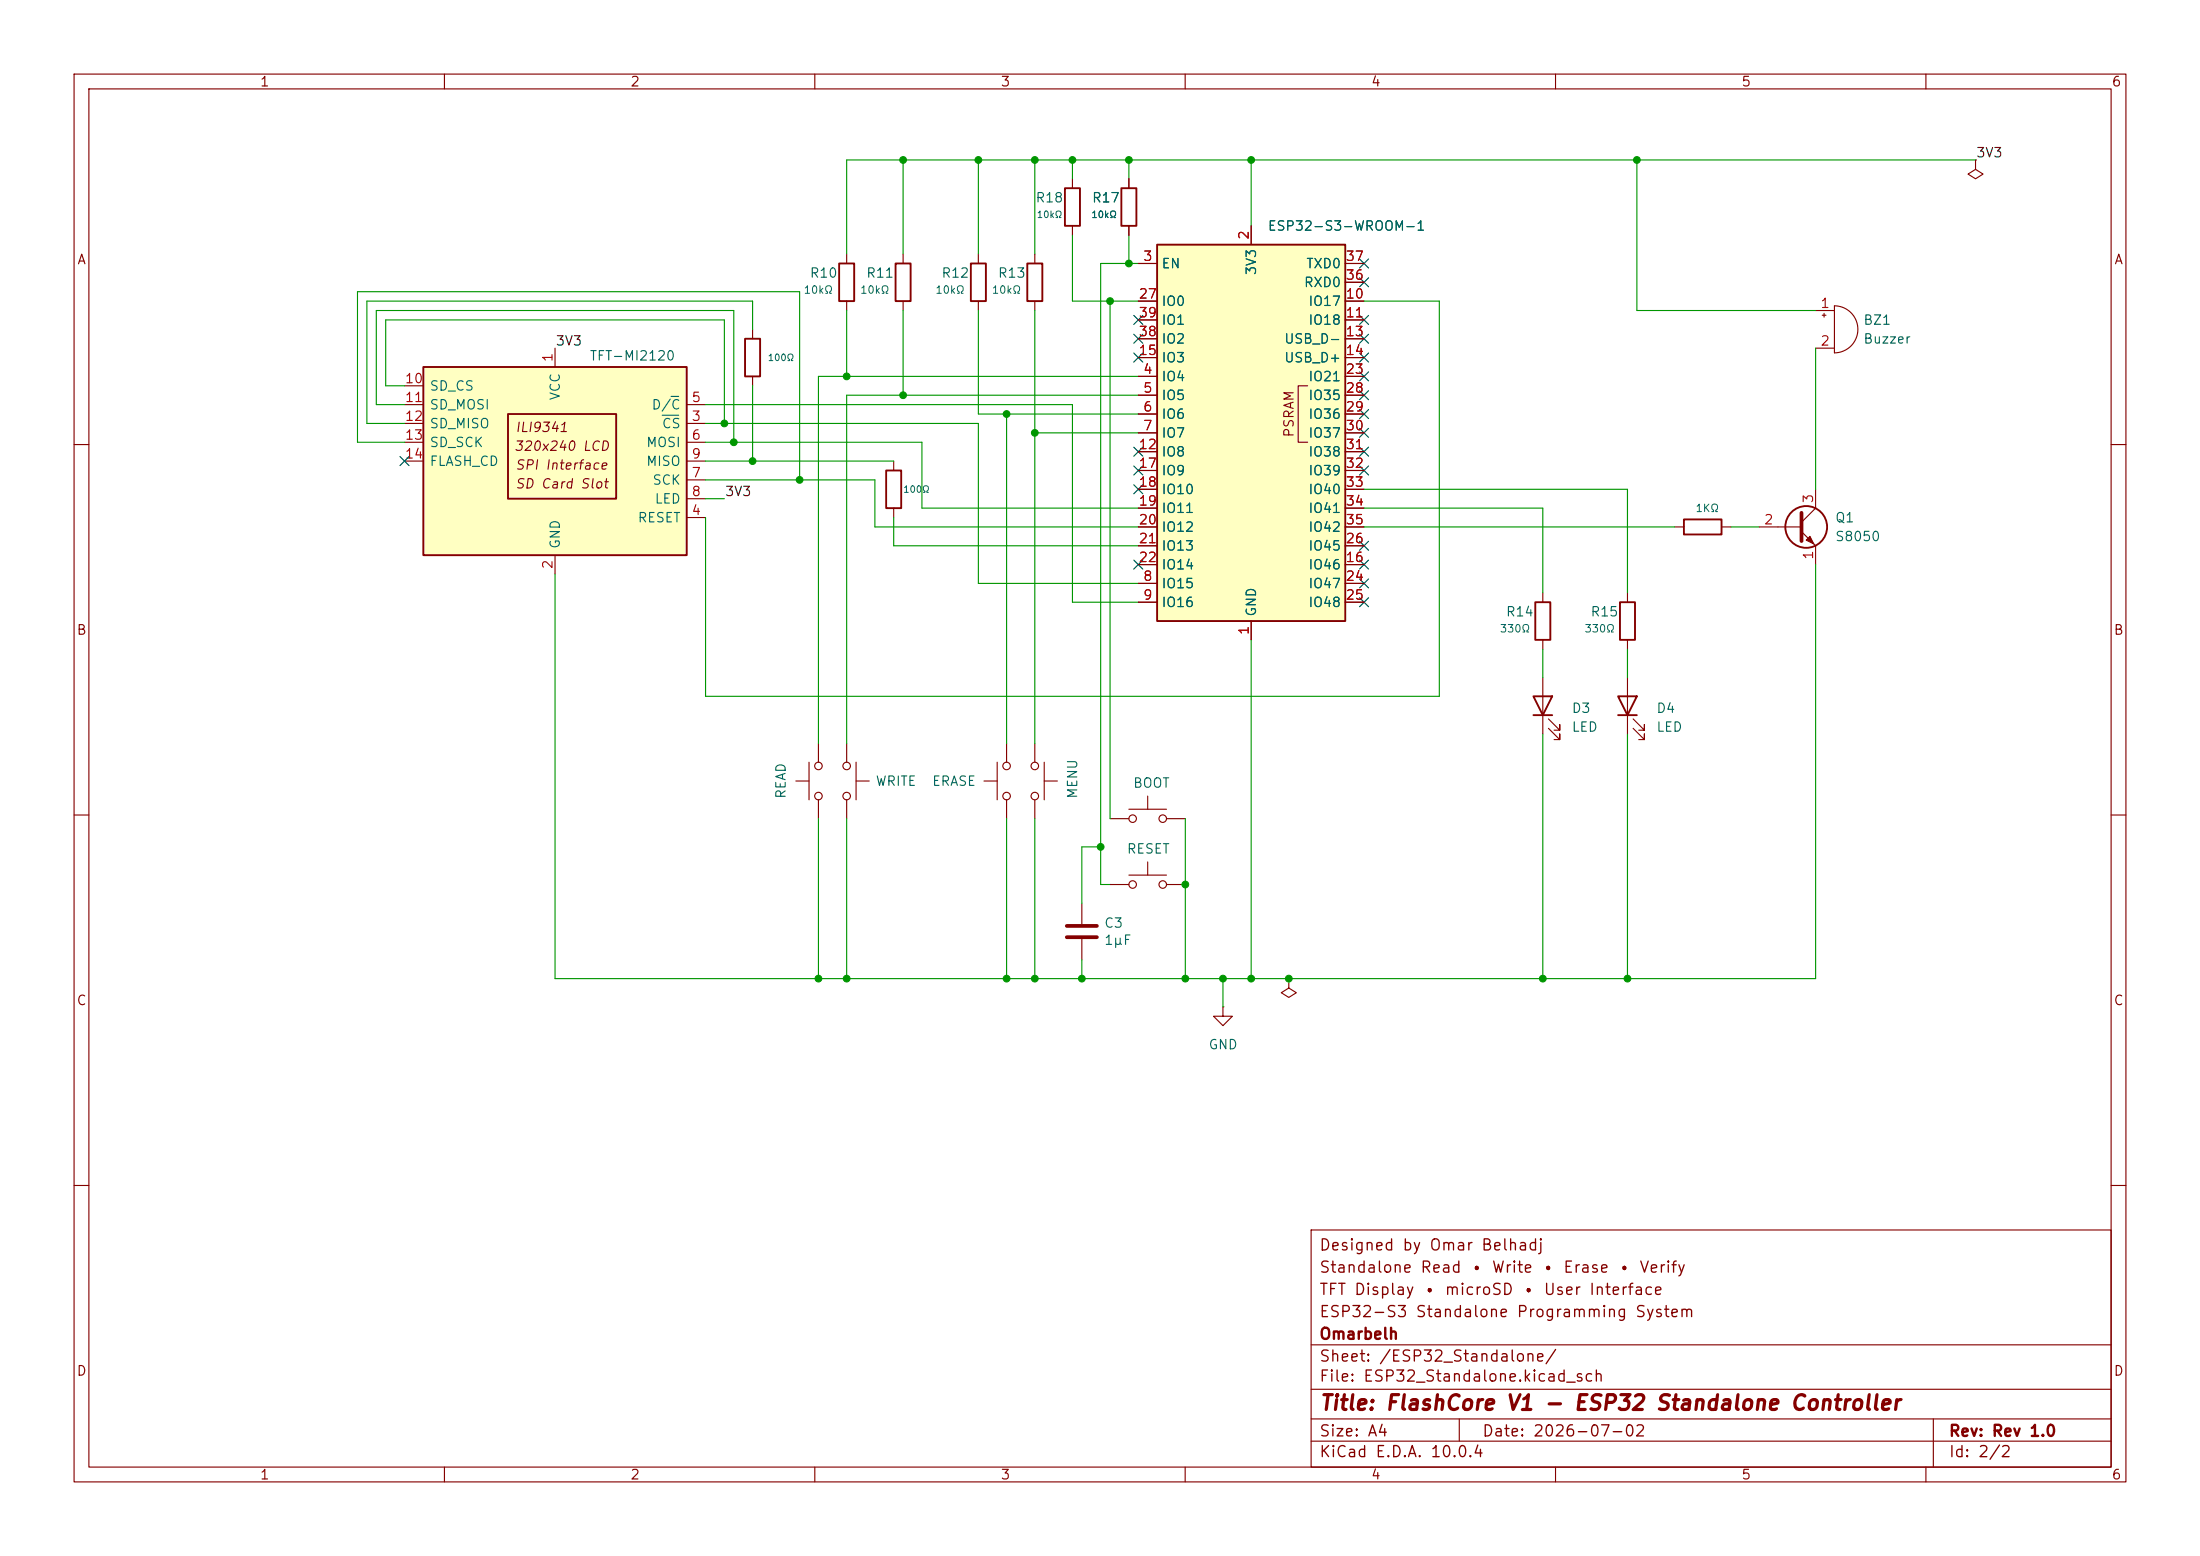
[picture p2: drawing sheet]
<svg xmlns="http://www.w3.org/2000/svg" width="297mm" height="210mm" viewBox="0 0 297 210" stroke-linecap="round" stroke-linejoin="round" font-family="sans-serif">
<g fill="none" stroke="#840000" stroke-width=".15">
<path d="M10 10h277v190h-277zM12 12h273v186h-273zM60 10v2M110 10v2M160 10v2M210 10v2M260 10v2M245.1 41.9h2.5M245.1 47h2.5M246 42.5h.5M246.3 42.3v.5M247.6 41.3a3.2 3.2 0 0 1 3.2 3.2 3.2 3.2 0 0 1-3.2 3.1z"/>
<path d="M10 60h2M120.6 62.2v1.3M120.6 68.6v1.3M237.5 71.1h5.7M243.2 71.8l1.9 1.9v2.5M245.1 66v2.6l-1.9 1.9M285 60h2M208.3 80v1.3M208.3 86.4v1.2M208.3 91.4v7.7M209 98.3l1.6 1.5v-.7v.7h-.8M209 97l1.6 1.6v-.8v.8h-.8"/>
<path d="M219.7 80v1.3M219.7 86.4v1.2M219.7 91.4v7.7M220.5 98.3l1.5 1.5v-.7v.7h-.8M220.5 97l1.5 1.6v-.8v.8h-.8M10 110h2M285 110h2M10 160h2M177 166h108v32h-108zM285 160h2M60 198v2M110 198v2"/>
<path d="M160 198v2M177 194.5h108M177 191.5h108M177 187.5h108M177 181.5h108M197 191.5v3M210 198v2M260 198v2M261 191.5v6.5"/>
</g>
<path d="M243.2 69.2v3.8" fill="none" stroke="#840000" stroke-width=".51"/>
<g fill="none" stroke="#840000" stroke-width=".25">
<path d="M119.6 63.5h2.1v5.1h-2.1zM207 94h2.5l-1.2 2.5zM207 96.5h2.5M207.3 81.3h2v5.1h-2zM218.4 94h2.6l-1.3 2.5zM218.4 96.5h2.6M218.7 81.3h2v5.1h-2z"/>
<circle cx="243.8" cy="71.1" r="2.82"/>
</g>
<path d="M243.8 72.9l.5-.5 .6 1z" fill="#840000" stroke="#840000" stroke-width=".15"/>
<path d="M57.1 49.5h35.6v25.4h-35.6z" fill="#ffffc2"/>
<path d="M113.3 35.6h2v5h-2zM120.9 35.6h2v5h-2zM57.1 49.5h35.6v25.4h-35.6zM68.6 55.9h14.6v11.4h-14.6z" fill="none" stroke="#840000" stroke-width=".25"/>
<g fill="none" stroke="#840000" stroke-width=".15">
<path d="M114.3 34.3v1.3M121.9 34.3v1.3M54.6 57.2h2.5M54.6 54.6h2.5M54.6 59.7h2.5M54.6 52.1h2.5M74.9 47v2.5M92.7 57.2h2.5M92.7 54.6h2.5M92.7 59.7h2.5M114.3 40.6v1.3M121.9 40.6v1.3"/>
<path d="M54.6 62.2h2.5M74.9 74.9v2.6M92.7 69.9h2.5M92.7 64.8h2.5M92.7 67.3h2.5M92.7 62.2h2.5M165.1 135.9v1.3h1.3l-1.3 1.2-1.3-1.2h1.3M165.1 135.9h.1M174 132.1v1.3l1 .6-1 .6-1-.6 1-.6M174 132.1h.1"/>
</g>
<path d="M89.4 56h2.2M90.6 53.5h1" fill="none" stroke="#006464" stroke-width=".15"/>
<path d="M156.2 33h25.4v50.8h-25.4z" fill="#ffffc2"/>
<path d="M131.1 35.6h2v5h-2zM138.7 35.6h2v5h-2zM143.8 25.4h2v5.1h-2zM151.4 25.4h2v5.1h-2zM156.2 33h25.4v50.8h-25.4zM100.6 45.7h2v5.1h-2zM227.3 70.1h5.1v2h-5.1z" fill="none" stroke="#840000" stroke-width=".25"/>
<g fill="none" stroke="#840000" stroke-width=".15">
<path d="M132.1 34.3v1.3M139.7 34.3v1.3M144.8 24.1v1.3M144.8 30.5v1.3M152.4 24.1v1.3M152.4 30.5v1.3M153.7 35.6h2.5M168.9 30.5v2.5M181.6 35.6h2.5M181.6 38.1h2.5M266.7 21.6v1.3l1 .6-1 .6-1-.6 1-.6M266.7 21.6h.1"/>
<path d="M101.6 44.5v1.2M101.6 50.8v1.3M132.1 40.6v1.3M139.7 40.6v1.3M153.7 50.8h2.5M153.7 53.3h2.5M153.7 55.9h2.5M153.7 58.4h2.5M153.7 40.6h2.5M153.7 43.2h2.5M153.7 45.7h2.5M153.7 48.3h2.5"/>
<path d="M176.5 52.1h-1.2v7.6h1.2M181.6 50.8h2.5M181.6 53.3h2.5M181.6 55.9h2.5M181.6 58.4h2.5M181.6 40.6h2.5M181.6 43.2h2.5M181.6 45.7h2.5M181.6 48.3h2.5M153.7 78.7h2.5M153.7 61h2.5M153.7 76.2h2.5"/>
<path d="M153.7 63.5h2.5M153.7 66h2.5M153.7 68.6h2.5M153.7 71.1h2.5M153.7 73.7h2.5M181.6 78.7h2.5M181.6 61h2.5M181.6 76.2h2.5M181.6 63.5h2.5M181.6 66h2.5M181.6 68.6h2.5M181.6 71.1h2.5"/>
<path d="M181.6 73.7h2.5M226.1 71.1h1.2M232.4 71.1h1.3M153.7 81.3h2.5M168.9 83.8v2.6M181.6 81.3h2.5M107.4 105.4h1.8M109.2 102.9v5.1M110.5 100.3v2.6M110.5 108v2.5M114.3 100.3v2.6M114.3 108v2.5"/>
<path d="M115.6 105.4h1.7M115.6 102.9v5.1M132.8 105.4h1.8M134.6 102.9v5.1M135.9 100.3v2.6M135.9 108v2.5M139.7 100.3v2.6M139.7 108v2.5M141 105.4h1.7M141 102.9v5.1M149.9 119.4h2.5M149.9 110.5h2.5"/>
<path d="M152.4 118.1h5.1M152.4 109.2h5.1M154.9 107.4v1.8M154.9 116.3v1.8M157.5 119.4h2.5M157.5 110.5h2.5M146 121.9v2.8M146 126.7v2.8"/>
<circle cx="110.5" cy="107.4" r=".51"/>
<circle cx="110.5" cy="103.4" r=".51"/>
<circle cx="114.3" cy="103.4" r=".51"/>
<circle cx="114.3" cy="107.4" r=".51"/>
<circle cx="135.9" cy="107.4" r=".51"/>
<circle cx="135.9" cy="103.4" r=".51"/>
<circle cx="139.7" cy="103.4" r=".51"/>
<circle cx="139.7" cy="107.4" r=".51"/>
<circle cx="152.9" cy="110.5" r=".51"/>
<circle cx="152.9" cy="119.4" r=".51"/>
<circle cx="157" cy="119.4" r=".51"/>
<circle cx="157" cy="110.5" r=".51"/>
</g>
<path d="M144 125h4.1M144 126.5h4.1" fill="none" stroke="#840000" stroke-width=".51"/>
<g fill="none" stroke="#009600" stroke-width=".15">
<path d="M121.9 21.6v12.7M132.1 21.6v12.7M139.7 21.6v12.7M144.8 31.8v8.8h8.9M144.8 21.6v2.5M152.4 21.6v2.5M152.4 31.8v3.8M153.7 35.6h-5.1v83.8h1.3M168.9 21.6v8.9M221 21.6v20.3h24.1M266.7 21.6h-152.4v12.7M54.6 54.6h-3.8v-12.7h48.3v17.8"/>
<path d="M54.6 59.7h-6.3v-20.3h59.6v25.4M54.6 52.1h-2.5v-8.9h45.7v14M95.2 54.6h49.6v26.7h8.9M95.2 59.7h29.3v8.9h29.2M95.2 57.2h36.9v21.5h21.6M101.6 44.5v-3.9h-52.1v16.6h5.1M101.6 52.1v10.1M114.3 41.9v8.9M121.9 41.9v11.4M132.1 41.9v14h21.6M135.9 55.9v44.4M139.7 41.9v58.4"/>
<path d="M139.7 58.4h14M149.9 40.6v69.9M153.7 53.3h-39.4v47M153.7 50.8h-43.2v49.5M184.1 40.6h10.2v53.4h-99.1v-24.1M245.1 47v19M95.2 64.8h22.9v6.3h35.6M95.2 62.2h25.4M95.2 67.3h2.6M120.6 69.9v3.8h33.1M184.1 71.1h42M184.1 68.6h24.2v11.4"/>
<path d="M184.1 66h35.6v14M233.7 71.1h3.8M245.1 76.2v55.9h-170.2v-54.6M168.9 86.4v45.7M208.3 87.6v3.8M208.3 99.1v33M219.7 87.6v3.8M219.7 99.1v33M110.5 110.5v21.6M114.3 110.5v21.6M135.9 110.5v21.6M139.7 110.5v21.6"/>
<path d="M148.6 114.3h-2.6v7.6M160 110.5v21.6M146 129.5v2.6M165.1 132.1v3.8"/>
</g>
<g fill="none" stroke="#000084" stroke-width=".15">
<path d="M183.5 37.5l1.3 1.2M183.5 35l1.3 1.2M184.8 37.5l-1.3 1.2M184.8 35l-1.3 1.2M153.1 45.1l1.2 1.2M153.1 47.7l1.2 1.2M153.1 42.6l1.2 1.2M154.3 45.1l-1.2 1.2M154.3 47.7l-1.2 1.2M154.3 42.6l-1.2 1.2M183.5 50.2l1.3 1.2M183.5 42.6l1.3 1.2"/>
<path d="M183.5 55.3l1.3 1.2M183.5 52.7l1.3 1.2M183.5 57.8l1.3 1.2M183.5 45.1l1.3 1.2M183.5 47.7l1.3 1.2M184.8 50.2l-1.3 1.2M184.8 42.6l-1.3 1.2M184.8 55.3l-1.3 1.2M184.8 52.7l-1.3 1.2M184.8 57.8l-1.3 1.2M184.8 45.1l-1.3 1.2M184.8 47.7l-1.3 1.2"/>
<path d="M54 61.6l1.2 1.2M55.2 61.6l-1.2 1.2M153.1 62.9l1.2 1.2M153.1 75.6l1.2 1.2M153.1 60.4l1.2 1.2M153.1 65.4l1.2 1.2M154.3 62.9l-1.2 1.2M154.3 75.6l-1.2 1.2M154.3 60.4l-1.2 1.2M154.3 65.4l-1.2 1.2M183.5 73.1l1.3 1.2M183.5 62.9l1.3 1.2"/>
<path d="M183.5 60.4l1.3 1.2M183.5 78.1l1.3 1.2M183.5 75.6l1.3 1.2M184.8 73.1l-1.3 1.2M184.8 62.9l-1.3 1.2M184.8 60.4l-1.3 1.2M184.8 78.1l-1.3 1.2M184.8 75.6l-1.3 1.2M183.5 80.7l1.3 1.2M184.8 80.7l-1.3 1.2"/>
</g>
<g fill="#009600" stroke="#009600" stroke-width=".14">
<circle cx="139.7" cy="132.1" r=".46"/>
<circle cx="135.9" cy="132.1" r=".46"/>
<circle cx="146" cy="132.1" r=".46"/>
<circle cx="160" cy="132.1" r=".46"/>
<circle cx="165.1" cy="132.1" r=".46"/>
<circle cx="160" cy="119.4" r=".46"/>
<circle cx="148.6" cy="114.3" r=".46"/>
<circle cx="139.7" cy="58.4" r=".46"/>
<circle cx="107.9" cy="64.8" r=".46"/>
<circle cx="110.5" cy="132.1" r=".46"/>
<circle cx="114.3" cy="132.1" r=".46"/>
<circle cx="168.9" cy="21.6" r=".46"/>
<circle cx="152.4" cy="21.6" r=".46"/>
<circle cx="221" cy="21.6" r=".46"/>
<circle cx="152.4" cy="35.6" r=".46"/>
<circle cx="149.9" cy="40.6" r=".46"/>
<circle cx="139.7" cy="21.6" r=".46"/>
<circle cx="144.8" cy="21.6" r=".46"/>
<circle cx="121.9" cy="53.3" r=".46"/>
<circle cx="135.9" cy="55.9" r=".46"/>
<circle cx="114.3" cy="50.8" r=".46"/>
<circle cx="121.9" cy="21.6" r=".46"/>
<circle cx="132.1" cy="21.6" r=".46"/>
<circle cx="97.8" cy="57.2" r=".46"/>
<circle cx="99.1" cy="59.7" r=".46"/>
<circle cx="101.6" cy="62.2" r=".46"/>
<circle cx="168.9" cy="132.1" r=".46"/>
<circle cx="174" cy="132.1" r=".46"/>
<circle cx="219.7" cy="132.1" r=".46"/>
<circle cx="208.3" cy="132.1" r=".46"/>
</g>
<text font-size="2" fill="#840000" x="178" y="190.8">Title: FlashCore V1 - ESP32 Standalone Controller</text>
<g font-size="1.5" fill="#840000">
<text x="178" y="172.2">Standalone Read • Write • Erase • Verify</text>
<text x="178" y="169.2">Designed by Omar Belhadj</text>
<text x="178" y="178.2">ESP32-S3 Standalone Programming System</text>
<text x="178" y="175.2">TFT Display • microSD • User Interface</text>
<text x="178" y="184.2">Sheet: /ESP32_Standalone/</text>
<text x="178" y="181.2">Omarbelh</text>
<text x="178" y="186.9">File: ESP32_Standalone.kicad_sch</text>
<text x="178" y="197.1">KiCad E.D.A. 10.0.4</text>
<text x="178" y="194.3">Size: A4</text>
<text x="200" y="194.3">Date: 2026-07-02</text>
<text x="263" y="194.3">Rev: Rev 1.0</text>
<text x="263" y="197.1">Id: 2/2</text>
</g>
<g font-size="1.3" fill="#840000">
<text x="35" y="12">1</text>
<text x="85" y="12">2</text>
<text x="135" y="12">3</text>
<text x="185" y="12">4</text>
<text x="235" y="12">5</text>
<text x="285" y="12">6</text>
<text x="10.3" y="36">A</text>
<text x="285.3" y="36">A</text>
<text x="69.5" y="58.6">ILI9341</text>
<text x="175" y="59.1" transform="rotate(-90 175 59.1)">PSRAM</text>
<text x="69.3" y="61.2">320x240 LCD</text>
<text x="69.5" y="63.7">SPI Interface</text>
<text x="69.5" y="66.2">SD Card Slot</text>
<text x="10.3" y="86">B</text>
<text x="285.3" y="86">B</text>
<text x="10.3" y="136">C</text>
<text x="285.3" y="136">C</text>
<text x="10.3" y="186">D</text>
<text x="285.3" y="186">D</text>
<text x="35" y="200">1</text>
<text x="85" y="200">2</text>
<text x="135" y="200">3</text>
<text x="185" y="200">4</text>
<text x="235" y="200">5</text>
<text x="285" y="200">6</text>
</g>
<g font-size="1.3" fill="#0f0f0f">
<text x="266.7" y="21.6">3V3</text>
<text x="74.9" y="47">3V3</text>
<text x="97.8" y="67.3">3V3</text>
</g>
<g font-size="1.3" fill="#006464">
<text x="139.7" y="27.6">R18</text>
<text x="147.3" y="27.6">R17</text>
<text x="171.1" y="31.5">ESP32-S3-WROOM-1</text>
<text x="109.2" y="37.8">R10</text>
<text x="116.8" y="37.8">R11</text>
<text x="127" y="37.8">R12</text>
<text x="134.6" y="37.8">R13</text>
<text x="156.7" y="36.5">EN</text>
<text x="156.7" y="41.6">IO0</text>
<text x="169.9" y="37.2" transform="rotate(-90 169.9 37.2)">3V3</text>
<text x="175.9" y="39.1">RXD0</text>
<text x="176.2" y="36.5">TXD0</text>
<text x="176.5" y="41.6">IO17</text>
<text x="156.7" y="46.7">IO2</text>
<text x="156.7" y="44.2">IO1</text>
<text x="173.3" y="46.7">USB_D-</text>
<text x="176.5" y="44.2">IO18</text>
<text x="251.5" y="44.2">BZ1</text>
<text x="251.5" y="46.7">Buzzer</text>
<text x="57.9" y="53">SD_CS</text>
<text x="79.5" y="49">TFT-MI2120</text>
<text x="156.7" y="51.8">IO4</text>
<text x="156.7" y="49.2">IO3</text>
<text x="173.3" y="49.2">USB_D+</text>
<text x="176.5" y="51.8">IO21</text>
<text x="57.9" y="55.6">SD_MOSI</text>
<text x="57.9" y="58.1">SD_MISO</text>
<text x="75.9" y="54.1" transform="rotate(-90 75.9 54.1)">VCC</text>
<text x="87.9" y="55.6">D/C</text>
<text x="89.3" y="58.1">CS</text>
<text x="156.7" y="54.3">IO5</text>
<text x="156.7" y="56.9">IO6</text>
<text x="156.7" y="59.4">IO7</text>
<text x="176.5" y="54.3">IO35</text>
<text x="176.5" y="56.9">IO36</text>
<text x="176.5" y="59.4">IO37</text>
<text x="57.9" y="60.7">SD_SCK</text>
<text x="57.9" y="63.2">FLASH_CD</text>
<text x="87.1" y="60.7">MOSI</text>
<text x="87.1" y="63.2">MISO</text>
<text x="88" y="65.7">SCK</text>
<text x="156.7" y="61.9">IO8</text>
<text x="156.7" y="64.5">IO9</text>
<text x="176.5" y="61.9">IO38</text>
<text x="176.5" y="64.5">IO39</text>
<text x="86" y="70.8">RESET</text>
<text x="88.3" y="68.3">LED</text>
<text x="156.7" y="67">IO10</text>
<text x="156.7" y="69.6">IO11</text>
<text x="176.5" y="67">IO40</text>
<text x="176.5" y="69.6">IO41</text>
<text x="247.7" y="70.8">Q1</text>
<text x="75.9" y="74.2" transform="rotate(-90 75.9 74.2)">GND</text>
<text x="156.7" y="72.1">IO12</text>
<text x="156.7" y="74.6">IO13</text>
<text x="156.7" y="77.2">IO14</text>
<text x="176.5" y="77.2">IO46</text>
<text x="176.5" y="74.6">IO45</text>
<text x="176.5" y="72.1">IO42</text>
<text x="247.7" y="73.4">S8050</text>
<text x="156.7" y="79.7">IO15</text>
<text x="156.7" y="82.3">IO16</text>
<text x="169.9" y="83.3" transform="rotate(-90 169.9 83.3)">GND</text>
<text x="176.5" y="79.7">IO47</text>
<text x="176.5" y="82.3">IO48</text>
<text x="203.2" y="83.5">R14</text>
<text x="214.6" y="83.5">R15</text>
<text x="212.1" y="96.5">D3</text>
<text x="212.1" y="99.1">LED</text>
<text x="223.5" y="96.5">D4</text>
<text x="223.5" y="99.1">LED</text>
<text x="106.4" y="107.9" transform="rotate(-90 106.4 107.9)">READ</text>
<text x="118.1" y="106.4">WRITE</text>
<text x="125.7" y="106.4">ERASE</text>
<text x="145.8" y="107.9" transform="rotate(-90 145.8 107.9)">MENU</text>
<text x="152.9" y="106.6">BOOT</text>
<text x="152" y="115.5">RESET</text>
<text x="149" y="125.5">C3</text>
<text x="149" y="127.8">1µF</text>
<text x="163.1" y="141.9">GND</text>
</g>
<g font-size="1.3" fill="#a90000">
<text x="154.2" y="35.5">3</text>
<text x="168.9" y="32.5" transform="rotate(-90 168.9 32.5)">2</text>
<text x="181.6" y="35.5">37</text>
<text x="153.6" y="40.6">27</text>
<text x="181.6" y="40.6">10</text>
<text x="181.6" y="38.1">36</text>
<text x="245.7" y="41.9">1</text>
<text x="153.6" y="45.7">38</text>
<text x="153.6" y="43.2">39</text>
<text x="181.6" y="43.2">11</text>
<text x="181.6" y="45.7">13</text>
<text x="245.7" y="47">2</text>
<text x="54.6" y="52">10</text>
<text x="74.9" y="49" transform="rotate(-90 74.9 49)">1</text>
<text x="153.6" y="48.2">15</text>
<text x="154.2" y="50.8">4</text>
<text x="154.2" y="53.3">5</text>
<text x="181.6" y="48.2">14</text>
<text x="181.6" y="50.8">23</text>
<text x="181.6" y="53.3">28</text>
<text x="54.6" y="54.6">11</text>
<text x="54.6" y="57.1">12</text>
<text x="54.6" y="59.7">13</text>
<text x="93.3" y="57.1">3</text>
<text x="93.3" y="54.6">5</text>
<text x="93.3" y="59.7">6</text>
<text x="154.2" y="55.9">6</text>
<text x="154.2" y="58.4">7</text>
<text x="181.6" y="55.9">29</text>
<text x="181.6" y="58.4">30</text>
<text x="54.6" y="62.2">14</text>
<text x="93.3" y="64.7">7</text>
<text x="93.3" y="62.2">9</text>
<text x="153.6" y="60.9">12</text>
<text x="153.6" y="63.5">17</text>
<text x="181.6" y="60.9">31</text>
<text x="181.6" y="63.5">32</text>
<text x="93.3" y="69.8">4</text>
<text x="93.3" y="67.3">8</text>
<text x="153.6" y="66">18</text>
<text x="153.6" y="68.6">19</text>
<text x="153.6" y="71.1">20</text>
<text x="181.6" y="66">33</text>
<text x="181.6" y="68.6">34</text>
<text x="181.6" y="71.1">35</text>
<text x="238.1" y="71.1">2</text>
<text x="245.1" y="68" transform="rotate(-90 245.1 68)">3</text>
<text x="74.9" y="76.9" transform="rotate(-90 74.9 76.9)">2</text>
<text x="153.6" y="73.6">21</text>
<text x="153.6" y="76.2">22</text>
<text x="181.6" y="76.2">16</text>
<text x="181.6" y="73.6">26</text>
<text x="245.1" y="75.6" transform="rotate(-90 245.1 75.6)">1</text>
<text x="154.2" y="78.7">8</text>
<text x="154.2" y="81.3">9</text>
<text x="181.6" y="78.7">24</text>
<text x="181.6" y="81.3">25</text>
<text x="168.9" y="85.8" transform="rotate(-90 168.9 85.8)">1</text>
</g>
<g font-size="1" fill="#006464">
<text x="108.4" y="39.9">10kΩ</text>
<text x="116" y="39.9">10kΩ</text>
<text x="126.2" y="39.9">10kΩ</text>
<text x="133.8" y="39.9">10kΩ</text>
<text x="228.8" y="69.4">1KΩ</text>
<text x="202.4" y="85.6">330Ω</text>
<text x="213.8" y="85.6">330Ω</text>
</g>
<g font-size=".9" fill="#006464">
<text x="139.9" y="29.6">10kΩ</text>
<text x="147.3" y="29.6">10kΩ</text>
<text x="103.6" y="48.9">100Ω</text>
<text x="121.9" y="66.7">100Ω</text>
</g>
</svg>
